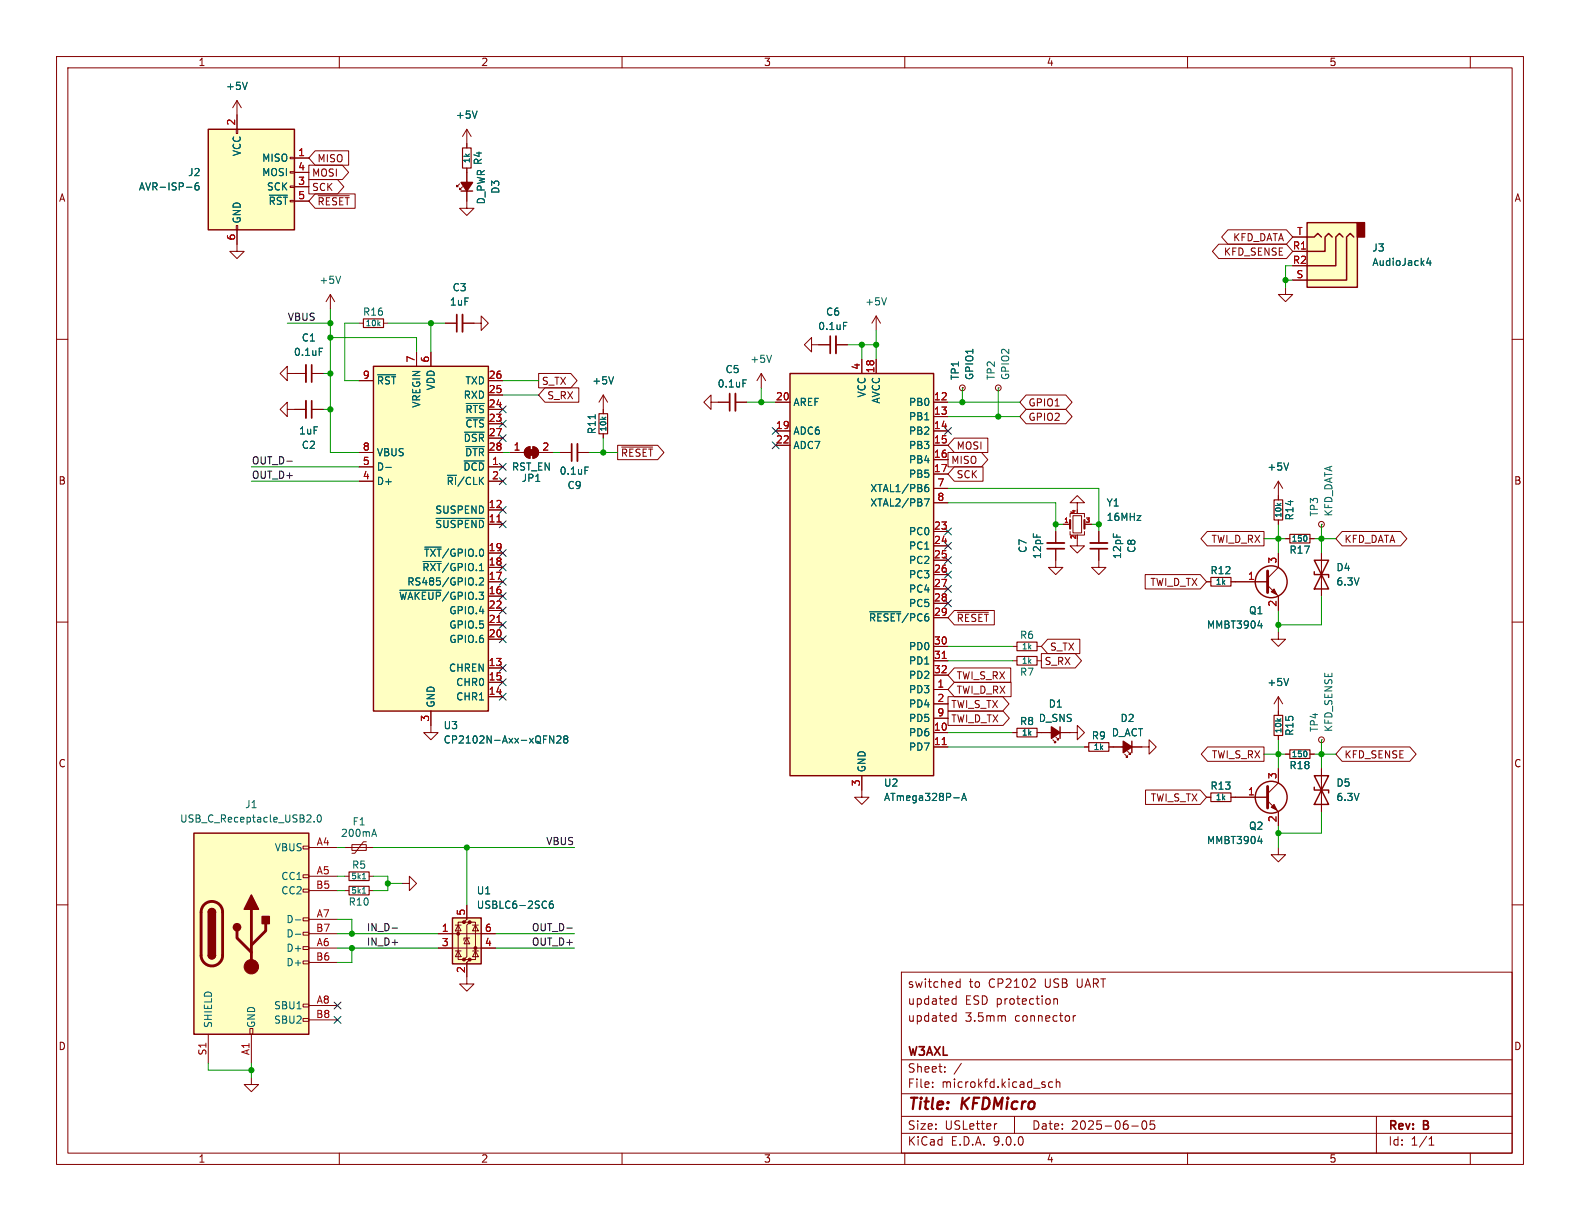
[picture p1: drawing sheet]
<svg xmlns="http://www.w3.org/2000/svg" width="279mm" height="216mm" viewBox="0 0 279 216" stroke-linecap="round" stroke-linejoin="round" font-family="sans-serif">
<g fill="none" stroke="#840000" stroke-width=".18">
<path d="M10 10h259.4v195.9h-259.4zM12 12h255.4v191.9h-255.4zM60 10v2M110 10v2M160 10v2M210 10v2M260 10v2M10 60h2M267.4 60h2M10 110h2M267.4 110h2M10 160h2"/>
<path d="M159.4 171.9h108v32h-108zM168.5 179.7h.6M168.5 177.5h.6M168.5 176.7h.6M169.1 176.1v1.5M169.1 179.1v1.5M169.1 174.3l.3 .3 .4-.1M169.8 173.1v1.5M169.8 173.7l-.4-.1-.3 .3M177.6 179.6l.2 .2v.8M182.1 174.6h1M183 173.2v.5"/>
<path d="M186.4 176.7l.2-.1 .3 .1 .1 .9M186.4 176.6v1M189.8 179.6v1M190.2 179.6l-.3 .1-.1 .2M267.4 160h2M44.4 190.5v1.3h1.3l-1.3 1.2-1.2-1.2h1.2M159.4 197.4h108M159.4 193.4h108M159.4 187.4h108M164.9 192.1v.2M164.9 191.4v.1M167.1 189.4v.2"/>
<path d="M167.1 188.7v.1M168.5 180.5h.6M170 188l-1.3 1.9M176.3 198.7l-.3 .1M179.4 197.4v3M184.8 191.9v.3M186.1 191.4l-.4-.1-.3 .3v.4l.2 .2h.5M186.8 191.4l.2-.1 .4 .1v.9M186.8 190.8v1.5M200.1 199.1h1.2M202.1 198.3l.2-.1a.81 .81 0 0 1 .6 .6 .81 .81 0 0 1-.3 .8l-.2 .1a.81 .81 0 0 1-.3-1.4zM204.1 198.2h-.7v.7l.2-.1h.5l.1 .2-.1 .5-.2 .2-.5-.2"/>
<path d="M243.4 197.4v6.5M60 203.9v2M110 203.9v2M159.4 200.4h108M160 203.9v2M210 203.9v2M252.7 202.5h.9M252.7 201.4l.4-.4v1.5M260 203.9v2"/>
</g>
<path d="M231.1 39.4h8.9v11.4h-8.9z" fill="#ffffc2"/>
<path d="M240 39.4h1.3v2.5h-1.3z" fill="#840000" stroke="#840000" stroke-width=".25"/>
<g fill="none" stroke="#840000" stroke-width=".25">
<path d="M231.1 39.4h8.9v11.4h-8.9zM231.1 41.9h1.3l.6-.6 .7 .6M235.6 41.9l-.7-.6-.6 .6v2.6h-3.2M237.5 41.9l-.6-.6-.7 .6v5.1h-5.1M239.4 41.9l-.6-.6-.7 .6v7.6h-7M232.4 99.1h2.5l-2.5 5h2.5zM232.4 101.1v.5h2.5v.5M232.4 137.2h2.5l-2.5 5h2.5zM232.4 139.2v.5h2.5v.5"/>
<circle cx="224.8" cy="102.9" r="2.82"/>
<circle cx="224.8" cy="141" r="2.82"/>
</g>
<g fill="none" stroke="#840000" stroke-width=".18">
<path d="M228.6 49.5h2.5M228.6 44.5h2.5M228.6 41.9h2.5M106.7 69.9l-.8 1.2M106.7 69.9l.7 1.2M106.7 69.9v3.3M106.7 76.7v.8M127 71.1h2M130 71.1h2.1M226.1 97.8v2.5l-1.9 1.9M227.3 95.3h.8M231.6 95.3h.8"/>
<path d="M233.7 97.8v7.6M213.4 102.9h.7M217.7 102.9h6.5M224.2 103.5l1.9 1.9v2.6M226.1 111.8v1.2h1.2l-1.2 1.3-1.3-1.3h1.3M179.1 129.5h.7M183.4 129.5h.7M201.9 132.1h1.3v-1.3l1.3 1.3-1.3 1.3v-1.3M226.1 123.2l-.8 1.3M226.1 123.2l.7 1.3M226.1 123.2v3.3M226.1 130v.8"/>
<path d="M226.1 135.9v2.5l-1.9 1.9M227.3 133.4h.8M231.6 133.4h.8M233.7 130.8h.1M233.7 135.9v7.6M61 157.5h.7M61 149.9h5M61 154.9h.7M62.2 149.4h2.6v1h-2.6zM64.8 148.8h-.5l-1.6 2.1h-.5M65.3 157.5h.7M65.3 154.9h.7"/>
<path d="M71.1 156.2h1.3v-1.3l1.3 1.3-1.3 1.3v-1.3M213.4 141h.7M217.7 141h6.5M224.2 141.6l1.9 1.9v2.6M226.1 149.9v1.2h1.2l-1.2 1.3-1.3-1.3h1.3"/>
<circle cx="233.7" cy="130.8" r=".51"/>
</g>
<g fill="none" stroke="#006464" stroke-width=".18">
<path d="M252.6 45.6l-.3 .9h.8M252.9 46.1v.8M105.3 73.3v.8M108.5 66.6l-.4 1.3M131.4 67.2h.6M231.1 94.9v.6M222.4 110.6h.8M223 110.2v.9M227.9 120l-.4 1.2M231.1 133v.6M64.1 157.9h.6M64.1 155.4h.6"/>
<path d="M65.9 147.5h.6M66.2 146.6l.4 1.3M222.4 148.7h.8M223 148.3v.9"/>
</g>
<path d="M129 69.6v3" fill="none" stroke="#840000" stroke-width=".3"/>
<path d="M130 69.6v3" fill="none" stroke="#840000" stroke-width=".33"/>
<path d="M105.9 73.2h1.5v3.5h-1.5zM228.1 94.5h3.5v1.5h-3.5zM214.1 102.1h3.6v1.5h-3.6zM179.8 128.8h3.6v1.5h-3.6zM225.3 126.5h1.5v3.5h-1.5zM228.1 132.6h3.5v1.5h-3.5zM61.7 156.7h3.6v1.5h-3.6zM61.7 154.2h3.6v1.5h-3.6zM214.1 140.2h3.6v1.5h-3.6z" fill="none" stroke="#840000" stroke-width=".2"/>
<path d="M224.2 101v3.8M224.2 139.1v3.8" fill="none" stroke="#840000" stroke-width=".51"/>
<g fill="#840000" stroke="#840000" stroke-width=".18">
<path d="M225.3 142.2l.5 1.1-1-.6z"/>
<path d="M224.8 104.6l.5-.5 .5 1.1z"/>
</g>
<path d="M80 162.3h5.1v8.1h-5.1z" fill="#ffffc2"/>
<g fill="#840000" stroke="#840000" stroke-width=".18">
<circle cx="81" cy="165.1" r=".25"/>
<circle cx="82" cy="163.1" r=".25"/>
<circle cx="82" cy="169.7" r=".25"/>
<circle cx="83.1" cy="163.1" r=".25"/>
<circle cx="83.1" cy="169.7" r=".25"/>
<circle cx="84.1" cy="167.6" r=".25"/>
</g>
<g fill="none" stroke="#840000" stroke-width=".18">
<path d="M184.1 129.5h5.1M186.2 130.8l.5 .5h-.3h.3v-.2M186.7 130.3l.5 .5h-.3h.3v-.2M77.5 165.1h10.1M77.5 167.6h10.1M80.5 168.1h1M80.5 163.6h1M81 163.6l.5 1h-1zM81 168.1l.5 1.1h-1zM82 163.1h-1v6.6h1M82.5 160v2.6l-.5 .5h1.1l-.6 .5v5.6l-.5 .5h1.1l-.6 .5v3.8h1.3l-1.3 1.3-1.2-1.3h1.2M82.5 165.9l.6 1h-1.1z"/>
<path d="M83.1 165.9h-1.1v.3M83.1 163.1h1v6.6h-1M83.6 168.1h1M83.6 163.6h1M84.1 163.6l.5 1h-1zM84.1 168.1l.5 1.1h-1z"/>
</g>
<path d="M187.5 128.5v2.1M80 162.3h5.1v8.1h-5.1z" fill="none" stroke="#840000" stroke-width=".25"/>
<path d="M97.7 159.3l-.3 .1a.86 .86 0 0 0 0 1.2l.4-.1 .1-.4-.3-.3h-.2l-.3 .3" fill="none" stroke="#006464" stroke-width=".18"/>
<path d="M185.9 128.5l1.6 1-1.6 1.1z" fill="#840000" stroke="#840000" stroke-width=".25"/>
<path d="M66 64.8h20.4v60.9h-20.4z" fill="#ffffc2"/>
<path d="M81.5 33.8h2.1M66 64.8h20.4v60.9h-20.4zM200.2 131.1v2" fill="none" stroke="#840000" stroke-width=".25"/>
<g fill="none" stroke="#840000" stroke-width=".18">
<path d="M81.3 32.5l-.5 .5v-.2v.2h.2M81.8 33l-.5 .5v-.2v.2h.2M82.5 30.5v5.1M63.5 67.3h2.5M73.7 62.2v2.6M76.2 62.2v2.6M86.4 67.3h2.5M86.4 69.9h2.5M86.4 72.4h2.5M86.4 74.9h2.5M86.4 77.5h2.5M93 79.3l.7-.3v2a1.02 1.02 0 0 1-.9-.6 1.02 1.02 0 0 1 .2-1.1z"/>
<path d="M94.2 79a1.02 1.02 0 0 1 1 1 1.02 1.02 0 0 1-1 1zM63.5 80h2.5M63.5 82.6h2.5M63.5 85.1h2.5M86.4 80h2.5M86.4 82.6h2.5M86.4 85.1h2.5M86.4 90.2h2.5M86.4 92.7h2.5M86.4 97.8h2.5M90.2 80h2.5M95.2 80h2.6"/>
<path d="M86.4 100.3h2.5M86.4 102.9h2.5M86.4 105.4h2.5M86.4 108h2.5M86.4 110.5h2.5M86.4 113h2.5M86.4 118.1h2.5M76.2 125.7v3.8h1.3l-1.3 1.3-1.3-1.3h1.3M86.4 120.7h2.5M86.4 123.2h2.5M189.2 129.5h1.3v-1.2l1.3 1.2-1.3 1.3v-1.3M191.8 132.1h.7"/>
<path d="M196.1 132.1h5.8M198.9 133.4l.5 .5h-.3h.3v-.3M199.4 132.8l.5 .6h-.3h.3v-.3"/>
</g>
<g fill="none" stroke="#006464" stroke-width=".18">
<path d="M66.8 66.3h3.2M82.1 76.4h3.5M82.4 79h3.2M82.4 71.3h3.2M82.4 73.9h3.2M68.2 82.6h1M74.8 99.3h3.2M75.1 96.7h2.9M77.1 91.7h8.5M82.1 81.5h3.5M70.7 104.4h7.3M84.2 103.3v.1"/>
<path d="M84.8 102.3l.5-.1 .2 .3-.8 .9h.8M97.2 130.1l.7 1.3v-1.3M98.5 130.2l.5-.1 .2 .4-.8 .9h.8M99.9 130.7l-.2-.3 .2-.3h.3l.2 .3-.2 .3M99.9 130.7l-.2 .2v.4l.2 .1 .4-.1 .1-.2v-.2l-.2-.2M99.9 130.7h.3"/>
</g>
<path d="M87.9 92.3h.7M87.9 110.1h.7" fill="none" stroke="#a90000" stroke-width=".18"/>
<g fill="#840000" stroke="#840000" stroke-width=".25">
<path d="M198.6 131.1l1.6 1-1.6 1z"/>
<path d="M81.5 32.3h2.1l-1.1 1.5z"/>
</g>
<g fill="#840000" stroke="#840000" stroke-width=".18">
<path d="M93.5 79.5h1v1h-1z"/>
<path d="M93 79.3l.7-.3v2a1.02 1.02 0 0 1-.9-.6 1.02 1.02 0 0 1 .2-1.1z"/>
<path d="M94.2 79a1.02 1.02 0 0 1 1 1 1.02 1.02 0 0 1-1 1z"/>
</g>
<path d="M192.5 131.3h3.6v1.5h-3.6z" fill="none" stroke="#840000" stroke-width=".2"/>
<path d="M139.7 66h25.4v71.2h-25.4z" fill="#ffffc2"/>
<path d="M139.7 66h25.4v71.2h-25.4z" fill="none" stroke="#840000" stroke-width=".25"/>
<g fill="none" stroke="#840000" stroke-width=".18">
<path d="M137.2 71.1h2.5M137.2 76.2h2.5M137.2 78.7h2.5M152.4 63.5v2.5M154.9 63.5v2.5M165.1 71.1h2.5M165.1 76.2h2.5M165.1 78.7h2.5M165.1 73.7h2.5M99.1 80h2M102.1 80h2M165.1 81.3h2.5"/>
<path d="M165.1 83.8h2.5M165.1 86.4h2.5M165.1 88.9h2.5M165.1 94h2.5M165.1 96.5h2.5M165.1 99.1h2.5M165.1 101.6h2.5M165.1 104.1h2.5M165.1 106.7h2.5M165.1 109.2h2.5M165.1 114.3h2.5M165.1 116.8h2.5"/>
<path d="M165.1 119.4h2.5M152.4 137.2v2.5M165.1 121.9h2.5M165.1 124.5h2.5M165.1 127h2.5M165.1 129.5h2.5M165.1 132.1h2.5"/>
</g>
<path d="M103.4 82.6h.6M163.5 88.2h.8l-.5 1.3M163.6 86.3l.4-.1 .2 .2-.1 .5h-.3l-.2-.1M164.1 85.7h-.3l-.2 .3M153.8 108.2h5.5M168.7 141.1h.9M170 141.5l.5-1.2 .4 1.2M170.2 141.2h.6" fill="none" stroke="#006464" stroke-width=".18"/>
<path d="M166.6 116.4h.7M166.6 131.7h.7" fill="none" stroke="#a90000" stroke-width=".18"/>
<path d="M101.1 78.5v3" fill="none" stroke="#840000" stroke-width=".3"/>
<path d="M102.1 78.5v3" fill="none" stroke="#840000" stroke-width=".33"/>
<path d="M34.3 147.3h20.3v35.6h-20.3z" fill="#ffffc2"/>
<g fill="none" stroke="#840000" stroke-width=".18">
<path d="M41.9 43.2v1.3h1.3l-1.3 1.2-1.3-1.2h1.3M58.4 52.1l-.7 1.2M58.4 52.1l.8 1.2M58.4 52.1v2.5M63.5 57.2h.8M67.8 57.2h.8M154.9 55.9l-.7 1.3M154.9 55.9l.8 1.3M154.9 55.9v2.5M50.8 66v-1.2l-1.3 1.2 1.3 1.3v-1.3h3.3M50.8 72.4v-1.3l-1.3 1.3 1.3 1.3v-1.3h3.3M55.1 66h2"/>
<path d="M55.1 72.4h2M144.8 61h2M147.8 61h2.1M170.2 68.6h.1M176.5 68.6h.1M186.7 97v3.3h1.3l-1.3 1.3-1.3-1.3h1.3M186.7 94v2M190.5 88.9h1.3l-1.3-1.3-1.3 1.3h1.3v1.3M190.5 95.3v1.2h1.3l-1.3 1.3-1.3-1.3h1.3M194.3 97v3.3h1.3l-1.3 1.3-1.3-1.3h1.3M194.3 94v2M179.1 114.3h.7"/>
<path d="M179.1 116.8h.7M183.4 114.3h.7M183.4 116.8h.7M152.4 139.7v1.3h1.3l-1.3 1.2-1.3-1.2h1.3M53.6 149.6h1v.5h-1zM53.6 154.7h1v.5h-1zM53.6 157.2h1v.5h-1zM54.6 149.9h5.1M54.6 154.9h5.1M54.6 157.5h5.1M53.6 162.3h1v.5h-1zM53.6 164.8h1v.6h-1z"/>
<path d="M53.6 167.4h1v.5h-1zM53.6 169.9h1v.5h-1zM53.6 177.5h1v.6h-1zM54.6 162.6h5.1M54.6 165.1h5.1M54.6 167.6h5.1M54.6 170.2h5.1M54.6 177.8h5.1M36.8 182.9v5.1M44.2 181.9h.5v1h-.5zM44.4 182.9v5.1M53.6 180.1h1v.5h-1z"/>
<path d="M54.6 180.3h5.1"/>
<circle cx="170.2" cy="68.6" r=".51"/>
<circle cx="176.5" cy="68.6" r=".51"/>
</g>
<path d="M34.3 147.3h20.3v35.6h-20.3zM36.8 161.3a.64 .64 0 0 1 .7-.6 .64 .64 0 0 1 .6 .6M36.8 168.9a.64 .64 0 0 0 .7 .6 .64 .64 0 0 0 .6-.6" fill="none" stroke="#840000" stroke-width=".25"/>
<path d="M36.1 160a1.91 1.91 0 0 1 2.1-.5 1.91 1.91 0 0 1 1.2 1.8v7.6a1.91 1.91 0 0 1-1.9 1.9 1.91 1.91 0 0 1-1.9-1.9v-7.8l.1-.6zM41.9 164.6v1.3l2.5 2.5M44.4 160.8v10.1M47 163.3v1.3l-2.6 2.5" fill="none" stroke="#840000" stroke-width=".51"/>
<g fill="#840000" stroke="#840000" stroke-width=".25">
<path d="M36.8 161.3h1.3v7.6h-1.3z"/>
<path d="M37 160.8a.64 .64 0 0 1 .7-.1 .64 .64 0 0 1 .4 .6h-1.3z"/>
<path d="M36.8 168.9h1.3a.64 .64 0 0 1-.6 .6 .64 .64 0 0 1-.7-.6z"/>
<path d="M44.4 158.2l1.3 2.6h-2.5z"/>
<path d="M46.4 162.1h1.2v1.2h-1.2z"/>
<circle cx="41.9" cy="164" r=".63"/>
</g>
<circle cx="44.4" cy="170.9" r="1.27" fill="#840000" stroke="#840000" stroke-width=".18"/>
<path d="M60.2 48.8l-.4 1.3M149.2 57h.6M156.8 52.6l-.5 1.3M56.5 61.6h.6M55.5 145.2v.2M56.2 144.2l.2-.1a.68 .68 0 0 1 .4 .6 .68 .68 0 0 1-.4 .7l-.2-.2-.1-.3zM52.2 162.7h1M52.2 165.2h1" fill="none" stroke="#006464" stroke-width=".18"/>
<path d="M146.8 59.4v3.1M55.1 64.5v3.1M55.1 70.9v3M185.2 97h3M192.8 97h3" fill="none" stroke="#840000" stroke-width=".3"/>
<path d="M147.8 59.4v3.1M54.1 64.5v3.1M54.1 70.9v3M185.2 96h3M192.8 96h3" fill="none" stroke="#840000" stroke-width=".33"/>
<path d="M64.3 56.4h3.5v1.5h-3.5zM179.8 113.5h3.6v1.6h-3.6zM179.8 116.1h3.6v1.5h-3.6z" fill="none" stroke="#840000" stroke-width=".2"/>
<path d="M36.8 22.9h15.3v17.7h-15.3z" fill="#ffffc2"/>
<g fill="none" stroke="#840000" stroke-width=".18">
<path d="M41.9 17.8v5.1M41.9 17.8l-.8 1.3M41.9 17.8l.8 1.3M41.8 22.9h.2v.7h-.2zM41.8 39.9h.2v.7h-.2zM51.3 27.8h.8v.3h-.8zM51.3 30.4h.8v.2h-.8zM51.3 32.9h.8v.2h-.8zM52.1 27.9h2.5M52.1 30.5h2.5M52.1 33h2.5M52.1 35.6h2.5"/>
<path d="M54.6 29.2h5.9l1.2 1.3-1.2 1.3h-5.9zM54.6 31.7h5.1l1.1 1.3-1.1 1.3h-5.1zM55.7 34.3h7.1v2.5h-7.1l-1.1-1.2zM55.7 26.7h6v2.5h-6l-1.1-1.3zM56.3 34.6h5.5M82.5 33.8v3h1.3l-1.3 1.3-1.2-1.3h1.2M82.5 22.9v3.3M82.5 29.7v2.6M82.5 22.9l-.7 1.2M82.5 22.9l.8 1.2M41.9 40.6v2.6M78.7 57.2h2.1"/>
<path d="M81.8 57.2h3.3v-1.3l1.3 1.3-1.3 1.2v-1.2M215.5 43.2h12l1.1 1.3-1.1 1.2h-12l-1.1-1.2zM217.1 40.6h10.4l1.1 1.3-1.1 1.3h-10.4l-1.1-1.3zM227.3 50.8v1.3h1.3l-1.3 1.2-1.2-1.2h1.2M228.6 49.5h2.5M228.6 44.5h2.5M228.6 41.9h2.5M52.1 66h2M52.1 72.4h2M55.1 66h2M55.1 72.4h2M63.5 67.3h2.5"/>
<path d="M73.7 62.2v2.6M76.2 62.2v2.6M86.4 72.4h2.5M86.4 67.3h2.5M86.4 69.9h2.5M86.4 74.9h2.5M86.4 77.5h2.5M95.2 66h5.7l1.1 1.3-1.1 1.3h-5.7zM96.4 68.6h6v2.5h-6l-1.2-1.2zM106.7 72.4v.8M106.7 76.7v.8M109.2 78.7h7.1l1.1 1.3-1.1 1.3h-7.1z"/>
<path d="M109.9 79.1h5.5M125.7 71.1v-1.2l-1.2 1.2 1.2 1.3v-1.3h3.3M130 71.1h2.1M134.6 66l-.7 1.3M134.6 66l.8 1.3M134.6 66v2.6M137.2 71.1h2.5M137.2 76.2h2.5M137.2 78.7h2.5M143.5 61v-1.3l-1.3 1.3 1.3 1.2v-1.2h3.3M147.8 61h2.1M152.4 63.5v2.5"/>
<path d="M154.9 63.5v2.5M165.1 71.1h2.5M165.1 76.2h2.5M165.1 78.7h2.5M165.1 73.7h2.5M168.8 77.5h5.9v2.5h-5.9l-1.2-1.3zM170.2 68.6h.1M181.5 69.8h7l1.1 1.3-1.1 1.3h-7l-1.2-1.3zM181.5 72.4h7l1.1 1.3-1.1 1.2h-7l-1.2-1.2zM63.5 80h2.5M63.5 82.6h2.5M63.5 85.1h2.5"/>
<path d="M86.4 92.7h2.5M86.4 80h2.5M86.4 82.6h2.5M86.4 85.1h2.5M86.4 90.2h2.5M86.4 97.8h2.5M90.2 80h2.5M95.2 80h2.6M99.1 80h2M102.1 80h2M165.1 81.3h2.5M165.1 83.8h2.5"/>
<path d="M165.1 86.4h2.5M165.1 88.9h2.5M165.1 94h2.5M165.1 96.5h2.5M165.1 99.1h2.5M167.6 80h6l1.1 1.3-1.1 1.3h-6zM168.8 82.5h5v2.6h-5l-1.2-1.3zM186.7 94v2M186.7 97v2.1M188 92.7h1.2M189.2 91.4v-.6h2.6v.6M189.2 94v.6h2.6v-.6"/>
<path d="M189.7 91.2h1.6v3h-1.6zM191.8 92.7h1.2M194.3 94v2M194.3 97v2.1M213.5 94h10v2.5h-10l-1.1-1.2zM226.1 85.1l-.8 1.3M226.1 85.1l.7 1.3M226.1 85.1v3.3M226.1 91.9v.8M226.1 97.8v2.5M227.3 95.3h.8M231.6 95.3h.8"/>
<path d="M233.7 92.7h.1M233.7 97.8v2.5M237.3 94h10.4l1.1 1.3-1.1 1.2h-10.4l-1.1-1.2zM86.4 100.3h2.5M86.4 102.9h2.5M86.4 105.4h2.5M86.4 108h2.5M86.4 110.5h2.5M86.4 113h2.5M86.4 118.1h2.5M165.1 101.6h2.5M165.1 104.1h2.5"/>
<path d="M165.1 106.7h2.5M165.1 109.2h2.5M165.1 114.3h2.5M165.1 116.8h2.5M165.1 119.4h2.5M168.8 118.1h9.9v2.6h-9.9l-1.2-1.3zM168.8 107.9h7v2.6h-7l-1.2-1.3zM169.3 108.3h5.5M184.1 115.6h6l1.2 1.2-1.2 1.3h-6zM185.3 113h5.6v2.6h-5.6l-1.2-1.3zM202.5 101.6h9.7l1.2 1.3-1.2 1.2h-9.7zM213.4 102.9h.7"/>
<path d="M217.7 102.9h6.5M226.1 105.4v2.6M233.7 102.9v2.5M76.2 125.7v2.6M86.4 120.7h2.5M86.4 123.2h2.5M152.4 137.2v2.5M165.1 129.5h2.5M165.1 132.1h2.5M165.1 121.9h2.5M165.1 124.5h2.5M165.1 127h2.5"/>
<path d="M167.6 125.7h9.8l1.1 1.3-1.1 1.3h-9.8zM167.6 123.2h9.7l1.1 1.3-1.1 1.2h-9.7zM168.8 120.6h10v2.6h-10l-1.2-1.3zM179.1 129.5h.7M183.4 129.5h2.5M187.5 129.5h1.7M191.8 132.1h.7M196.1 132.1h2.5M200.2 132.1h1.7M202.6 139.7h9.6l1.2 1.3-1.2 1.2h-9.6zM213.5 132.1h10v2.5h-10l-1.1-1.2zM226.1 125.7v.8"/>
<path d="M226.1 130v.8M226.1 135.9v2.5M227.3 133.4h.8M231.6 133.4h.8M233.7 135.9v2.5M237.3 132.1h12l1.1 1.3-1.1 1.2h-12l-1.1-1.2zM213.4 141h.7M217.7 141h6.5M226.1 143.5v2.6M233.7 141v2.5M77.5 165.1h2.5M77.5 167.6h2.5"/>
<path d="M82.5 160v2.6M82.5 170.2v2.5M85.1 165.1h2.5M85.1 167.6h2.5"/>
<circle cx="233.7" cy="92.7" r=".51"/>
</g>
<path d="M36.8 22.9h15.3v17.7h-15.3z" fill="none" stroke="#840000" stroke-width=".25"/>
<g fill="none" stroke="#006464" stroke-width=".18">
<path d="M43.7 14.5l-.4 1.3M84.4 19.6l-.5 1.3M33 33.1h.9M35.1 32.3l-.4 .1a.86 .86 0 0 0 0 1.2l.4-.1 .1-.4-.2-.3-.4 .1-.1 .2M47.6 34.5h3.2M149.2 57h.6M252.6 45.6l-.3 .9h.8M252.9 46.1v.8M56.5 61.6h.6M66.8 66.3h3.2M82.1 76.4h3.5M82.4 79h3.2"/>
<path d="M82.4 71.3h3.2M82.4 73.9h3.2M105.3 73.3v.8M108.5 66.6l-.4 1.3M131.4 67.2h.6M136.4 62.8l-.4 1.3M68.2 82.6h1M74.8 99.3h3.2M75.1 96.7h2.9M77.1 91.7h8.5M82.1 81.5h3.5M103.4 82.6h.6"/>
<path d="M163.5 88.2h.8l-.5 1.3M163.6 86.3l.4-.1 .2 .2-.1 .5h-.3l-.2-.1M164.1 85.7h-.3l-.2 .3M227.9 81.9l-.4 1.2M231.1 94.9v.6M70.7 104.4h7.3M84.2 103.3v.1M84.8 102.3l.5-.1 .2 .3-.8 .9h.8M153.8 108.2h5.5M222.4 110.6h.8M223 110.2v.9M227.9 120l-.4 1.2"/>
<path d="M97.2 130.1l.7 1.3v-1.3M98.5 130.2l.5-.1 .2 .4-.8 .9h.8M99.9 130.7l-.2-.3 .2-.3h.3l.2 .3-.2 .3M99.9 130.7l-.2 .2v.4l.2 .1 .4-.1 .1-.2v-.2l-.2-.2M99.9 130.7h.3M231.1 133v.6M97.7 159.3l-.3 .1a.86 .86 0 0 0 0 1.2l.4-.1 .1-.4-.3-.3h-.2l-.3 .3M168.7 141.1h.9M170 141.5l.5-1.2 .4 1.2M170.2 141.2h.6M222.4 148.7h.8M223 148.3v.9"/>
</g>
<path d="M81.8 26.2h1.5v3.5h-1.5zM225.3 88.4h1.5v3.5h-1.5z" fill="none" stroke="#840000" stroke-width=".2"/>
<path d="M80.8 55.6v3.1" fill="none" stroke="#840000" stroke-width=".3"/>
<path d="M81.8 55.6v3.1" fill="none" stroke="#840000" stroke-width=".33"/>
<path d="M189.2 91.9v1.6M191.8 91.9v1.6" fill="none" stroke="#840000" stroke-width=".38"/>
<path d="M50.7 81.6h1M69.3 164.1h1M100.2 164.1h1" fill="none" stroke="#0f0f0f" stroke-width=".18"/>
<g fill="none" stroke="#009600" stroke-width=".18">
<path d="M50.8 57.2h7.6M58.4 54.6v25.4h5.1M58.4 59.7h15.3v2.5M63.5 57.2h-2.5v10.1h2.5M68.6 57.2h10.1M76.2 57.2v5M154.9 58.4v5.1M227.3 49.5h1.3M228.6 47h-1.3v3.8M57.1 66h1.3M57.1 72.4h1.3M88.9 69.9h6.3"/>
<path d="M88.9 67.3h6.3M106.7 77.5v2.5M132.1 71.1h5.1M134.6 68.6v2.5M149.9 61h5M152.4 61v2.5M167.6 71.1h12.7M167.6 73.7h12.7M170.2 68.6v2.5M176.5 68.6v5.1M44.4 82.6h19.1M44.4 85.1h19.1"/>
<path d="M88.9 80h1.3M97.8 80h1.3M104.1 80h5.1M167.6 86.4h26.7v7.6M167.6 88.9h19.1v5.1M186.7 92.7h1.3M193 92.7h1.3M223.5 95.3h3.8M226.1 92.7v5.1M232.4 95.3h3.8M233.7 92.7v5.1M167.6 114.3h11.5"/>
<path d="M167.6 116.8h11.5M226.1 108v3.8M233.7 105.4v5.1h-7.6M167.6 129.5h11.5M167.6 132.1h24.2M223.5 133.4h3.8M226.1 130.8v5.1M232.4 133.4h3.8M233.7 130.8v5.1M59.7 157.5h1.3M59.7 154.9h1.3M59.7 149.9h1.3"/>
<path d="M66 154.9h2.6v2.6h-2.6M66 149.9h35.6M68.6 156.2h2.5M82.5 149.9v10.1M226.1 146.1v3.8M233.7 143.5v3.8h-7.6M59.7 162.6h2.5v2.5M59.7 165.1h17.8M59.7 167.6h17.8M62.2 167.6v2.6h-2.5M87.6 165.1h14M87.6 167.6h14"/>
<path d="M36.8 188v1.2h7.6M44.4 188v2.5"/>
</g>
<g fill="none" stroke="#000084" stroke-width=".18">
<path d="M88.3 71.8l1.2 1.2M88.3 74.3l1.2 1.2M88.3 76.9l1.2 1.2M89.5 71.8l-1.2 1.2M89.5 74.3l-1.2 1.2M89.5 76.9l-1.2 1.2M136.6 78.1l1.2 1.2M136.6 75.6l1.2 1.2M137.8 78.1l-1.2 1.2M137.8 75.6l-1.2 1.2M167 75.6l1.2 1.2M168.2 75.6l-1.2 1.2"/>
<path d="M88.3 99.7l1.2 1.2M88.3 81.9l1.2 1.3M88.3 84.5l1.2 1.2M88.3 89.6l1.2 1.2M88.3 97.2l1.2 1.2M88.3 92.1l1.2 1.2M89.5 99.7l-1.2 1.2M89.5 81.9l-1.2 1.3M89.5 84.5l-1.2 1.2M89.5 89.6l-1.2 1.2M89.5 97.2l-1.2 1.2M89.5 92.1l-1.2 1.2"/>
<path d="M167 95.9l1.2 1.2M167 98.5l1.2 1.2M167 93.4l1.2 1.2M168.2 95.9l-1.2 1.2M168.2 98.5l-1.2 1.2M168.2 93.4l-1.2 1.2M88.3 117.5l1.2 1.2M88.3 102.3l1.2 1.2M88.3 107.3l1.2 1.3M88.3 104.8l1.2 1.2M88.3 112.4l1.2 1.2M88.3 109.9l1.2 1.2"/>
<path d="M89.5 117.5l-1.2 1.2M89.5 102.3l-1.2 1.2M89.5 107.3l-1.2 1.3M89.5 104.8l-1.2 1.2M89.5 112.4l-1.2 1.2M89.5 109.9l-1.2 1.2M167 101l1.2 1.2M167 103.5l1.2 1.2M167 106.1l1.2 1.2M168.2 101l-1.2 1.2M168.2 103.5l-1.2 1.2M168.2 106.1l-1.2 1.2"/>
<path d="M88.3 120l1.2 1.3M88.3 122.6l1.2 1.2M89.5 120l-1.2 1.3M89.5 122.6l-1.2 1.2M59.1 177.2l1.2 1.2M59.1 179.7l1.2 1.2M60.3 177.2l-1.2 1.2M60.3 179.7l-1.2 1.2"/>
</g>
<path d="M87.9 92.3h.7M87.9 110.1h.7M166.6 116.4h.7M166.6 131.7h.7" fill="none" stroke="#a90000" stroke-width=".18"/>
<g fill="#009600" stroke="#009600" stroke-width=".18">
<circle cx="62.2" cy="165.1" r=".46"/>
<circle cx="62.2" cy="167.6" r=".46"/>
<circle cx="68.6" cy="156.2" r=".46"/>
<circle cx="44.4" cy="189.2" r=".46"/>
<circle cx="82.5" cy="149.9" r=".46"/>
<circle cx="58.4" cy="66" r=".46"/>
<circle cx="58.4" cy="72.4" r=".46"/>
<circle cx="58.4" cy="59.7" r=".46"/>
<circle cx="58.4" cy="57.2" r=".46"/>
<circle cx="134.6" cy="71.1" r=".46"/>
<circle cx="106.7" cy="80" r=".46"/>
<circle cx="76.2" cy="57.2" r=".46"/>
<circle cx="227.3" cy="49.5" r=".46"/>
<circle cx="226.1" cy="95.3" r=".46"/>
<circle cx="194.3" cy="92.7" r=".46"/>
<circle cx="226.1" cy="147.3" r=".46"/>
<circle cx="233.7" cy="133.4" r=".46"/>
<circle cx="226.1" cy="133.4" r=".46"/>
<circle cx="226.1" cy="110.5" r=".46"/>
<circle cx="233.7" cy="95.3" r=".46"/>
<circle cx="186.7" cy="92.7" r=".46"/>
<circle cx="170.2" cy="71.1" r=".46"/>
<circle cx="176.5" cy="73.7" r=".46"/>
<circle cx="154.9" cy="61" r=".46"/>
<circle cx="152.4" cy="61" r=".46"/>
</g>
<g font-size="2.8" fill="#840000">
<text x="160.4" y="196.8">Title:</text>
<text x="170.1" y="196.8">KFDMicro</text>
</g>
<g font-size="2.1" fill="#840000">
<text x="160.4" y="177.9">updated</text>
<text x="160.4" y="174.9">switched</text>
<text x="170.6" y="177.9">ESD protection</text>
<text x="171.3" y="174.9">to</text>
<text x="174.9" y="174.9">CP2102</text>
<text x="184.9" y="174.9">USB</text>
<text x="190.7" y="174.9">UART</text>
<text x="160.4" y="180.9">updated</text>
<text x="170.6" y="180.9">3.5mm</text>
<text x="179.5" y="180.9">connector</text>
<text x="160.4" y="189.9">Sheet:</text>
<text x="160.4" y="187.1">W3AXL</text>
<text x="160.4" y="192.6">File:</text>
<text x="166.5" y="192.6">microkfd.kicad_sch</text>
<text x="160.4" y="202.8">KiCad</text>
<text x="160.4" y="200">Size:</text>
<text x="167.1" y="200">USLetter</text>
<text x="168.1" y="202.8">E.D.A.</text>
<text x="175.7" y="202.8">9.0.0</text>
<text x="182.4" y="200">Date:</text>
<text x="189.4" y="200">2025-06-05</text>
<text x="245.4" y="200.2">Rev:</text>
<text x="245.4" y="202.8">Id:</text>
<text x="249.5" y="202.8">1/1</text>
<text x="251.8" y="200.2">B</text>
</g>
<g font-size="1.8" fill="#840000">
<text x="35" y="11.9">1</text>
<text x="85" y="11.9">2</text>
<text x="135" y="11.9">3</text>
<text x="185" y="11.9">4</text>
<text x="235" y="11.9">5</text>
<text x="56" y="28.9">MISO</text>
<text x="10.3" y="35.9">A</text>
<text x="55.1" y="31.4">MOSI</text>
<text x="55.1" y="34">SCK</text>
<text x="267.7" y="35.9">A</text>
<text x="56" y="36.5">~{RESET}</text>
<text x="216.3" y="45.4">KFD_SENSE</text>
<text x="218" y="42.9">KFD_DATA</text>
<text x="95.7" y="68.3">S_TX</text>
<text x="96.7" y="70.8">S_RX</text>
<text x="181.8" y="72.1">GPIO1</text>
<text x="181.8" y="74.6">GPIO2</text>
<text x="109.7" y="81">~{RESET}</text>
<text x="168.1" y="82.2">MISO</text>
<text x="169.1" y="79.7">MOSI</text>
<text x="10.3" y="85.9">B</text>
<text x="169.1" y="84.8">SCK</text>
<text x="267.7" y="85.9">B</text>
<text x="214.1" y="96.2">TWI_D_RX</text>
<text x="237.6" y="96.2">KFD_DATA</text>
<text x="203.3" y="103.8">TWI_D_TX</text>
<text x="169.1" y="110.2">~{RESET}</text>
<text x="184.6" y="117.8">S_RX</text>
<text x="185.6" y="115.3">S_TX</text>
<text x="168.1" y="125.4">TWI_S_TX</text>
<text x="169.1" y="120.3">TWI_S_RX</text>
<text x="169.1" y="122.9">TWI_D_RX</text>
<text x="168.1" y="128">TWI_D_TX</text>
<text x="10.3" y="135.9">C</text>
<text x="214.2" y="134.3">TWI_S_RX</text>
<text x="237.6" y="134.3">KFD_SENSE</text>
<text x="267.7" y="135.9">C</text>
<text x="203.4" y="141.9">TWI_S_TX</text>
<text x="10.3" y="185.9">D</text>
<text x="267.7" y="185.9">D</text>
<text x="35" y="205.8">1</text>
<text x="85" y="205.8">2</text>
<text x="135" y="205.8">3</text>
<text x="185" y="205.8">4</text>
<text x="235" y="205.8">5</text>
</g>
<g font-size="1.8" fill="#006464">
<text x="39.9" y="16.1">+5V</text>
<text x="80.5" y="21.2">+5V</text>
<text x="42.8" y="27.7" transform="rotate(-90 42.8 27.7)">VCC</text>
<text x="46.3" y="28.8">MISO</text>
<text x="85.4" y="29.3" transform="rotate(-90 85.4 29.3)">R4</text>
<text x="24.5" y="33.9">AVR-ISP-6</text>
<text x="33.2" y="31.3">J2</text>
<text x="46.3" y="31.3">MOSI</text>
<text x="47.1" y="33.9">SCK</text>
<text x="88.5" y="34.4" transform="rotate(-90 88.5 34.4)">D3</text>
<text x="42.8" y="39.6" transform="rotate(-90 42.8 39.6)">GND</text>
<text x="47.4" y="36.4">~{RST}</text>
<text x="86" y="36.2" transform="rotate(-90 86 36.2)">D_PWR</text>
<text x="242.6" y="44.7">J3</text>
<text x="242.6" y="47.2">AudioJack4</text>
<text x="56.4" y="50.4">+5V</text>
<text x="79.9" y="51.7">C3</text>
<text x="64.1" y="56">R16</text>
<text x="79.5" y="54.2">1uF</text>
<text x="144.6" y="58.6">0.1uF</text>
<text x="146" y="56">C6</text>
<text x="152.9" y="54.2">+5V</text>
<text x="51.9" y="63.1">0.1uF</text>
<text x="53.3" y="60.6">C1</text>
<text x="132.6" y="64.4">+5V</text>
<text x="66.5" y="68.2">~{RST}</text>
<text x="77.1" y="69.1" transform="rotate(-90 77.1 69.1)">VDD</text>
<text x="81.9" y="70.7">RXD</text>
<text x="82.2" y="68.2">TXD</text>
<text x="104.6" y="68.2">+5V</text>
<text x="126.8" y="68.7">0.1uF</text>
<text x="128.2" y="66.2">C5</text>
<text x="140.2" y="72">AREF</text>
<text x="153.3" y="70.4" transform="rotate(-90 153.3 70.4)">VCC</text>
<text x="155.8" y="71.5" transform="rotate(-90 155.8 71.5)">AVCC</text>
<text x="160.6" y="72">PB0</text>
<text x="169.8" y="67.3" transform="rotate(-90 169.8 67.3)">TP1</text>
<text x="172.3" y="67.3" transform="rotate(-90 172.3 67.3)">GPIO1</text>
<text x="176.1" y="67.3" transform="rotate(-90 176.1 67.3)">TP2</text>
<text x="178.7" y="67.3" transform="rotate(-90 178.7 67.3)">GPIO2</text>
<text x="52.8" y="77">1uF</text>
<text x="74.5" y="72.2" transform="rotate(-90 74.5 72.2)">VREGIN</text>
<text x="82.2" y="73.3">~{RTS}</text>
<text x="82.2" y="75.8">~{CTS}</text>
<text x="105.5" y="76.9" transform="rotate(-90 105.5 76.9)">R11</text>
<text x="140.2" y="77.1">ADC6</text>
<text x="160.6" y="74.5">PB1</text>
<text x="160.6" y="77.1">PB2</text>
<text x="53.3" y="79.6">C2</text>
<text x="66.5" y="80.9">VBUS</text>
<text x="66.5" y="83.4">D-</text>
<text x="81.8" y="83.4">~{DCD}</text>
<text x="81.9" y="78.3">~{DSR}</text>
<text x="82.1" y="80.9">~{DTR}</text>
<text x="90.4" y="83.4">RST_EN</text>
<text x="140.2" y="79.6">ADC7</text>
<text x="160.6" y="79.6">PB3</text>
<text x="160.6" y="82.1">PB4</text>
<text x="224" y="83.4">+5V</text>
<text x="66.5" y="86">D+</text>
<text x="78.9" y="86">~{RI}/CLK</text>
<text x="92.2" y="85.4">JP1</text>
<text x="98.9" y="84.1">0.1uF</text>
<text x="100.3" y="86.7">C9</text>
<text x="153.8" y="87.2">XTAL1/PB6</text>
<text x="153.8" y="89.8">XTAL2/PB7</text>
<text x="160.6" y="84.7">PB5</text>
<text x="195.6" y="89.8">Y1</text>
<text x="76.9" y="91">SUSPEND</text>
<text x="76.9" y="93.6">~{SUSPEND}</text>
<text x="160.6" y="94.8">PC0</text>
<text x="195.6" y="92.3">16MHz</text>
<text x="228.9" y="92.1" transform="rotate(-90 228.9 92.1)">R14</text>
<text x="233.3" y="91.4" transform="rotate(-90 233.3 91.4)">TP3</text>
<text x="235.8" y="91.4" transform="rotate(-90 235.8 91.4)">KFD_DATA</text>
<text x="74.6" y="101.2">~{RXT}/GPIO.1</text>
<text x="74.9" y="98.7">~{TXT}/GPIO.0</text>
<text x="160.6" y="97.4">PC1</text>
<text x="160.6" y="99.9">PC2</text>
<text x="181.7" y="97.9" transform="rotate(-90 181.7 97.9)">C7</text>
<text x="184.3" y="98.9" transform="rotate(-90 184.3 98.9)">12pF</text>
<text x="198.4" y="98.9" transform="rotate(-90 198.4 98.9)">12pF</text>
<text x="201" y="97.9" transform="rotate(-90 201 97.9)">C8</text>
<text x="214" y="101.7">R12</text>
<text x="227.9" y="98.1">R17</text>
<text x="236.2" y="101.2">D4</text>
<text x="70.5" y="106.3">~{WAKEUP}/GPIO.3</text>
<text x="71.9" y="103.7">RS485/GPIO.2</text>
<text x="160.6" y="102.5">PC3</text>
<text x="160.6" y="105">PC4</text>
<text x="160.6" y="107.5">PC5</text>
<text x="236.2" y="103.7">6.3V</text>
<text x="79.4" y="108.8">GPIO.4</text>
<text x="79.4" y="111.4">GPIO.5</text>
<text x="79.4" y="113.9">GPIO.6</text>
<text x="153.6" y="110.1">~{RESET}/PC6</text>
<text x="180.3" y="113.2">R6</text>
<text x="213.3" y="111.4">MMBT3904</text>
<text x="220.8" y="108.8">Q1</text>
<text x="79.3" y="119">CHREN</text>
<text x="160.6" y="115.2">PD0</text>
<text x="160.6" y="117.7">PD1</text>
<text x="180.3" y="119.7">R7</text>
<text x="77.1" y="125.2" transform="rotate(-90 77.1 125.2)">GND</text>
<text x="80.6" y="121.5">CHR0</text>
<text x="80.6" y="124.1">CHR1</text>
<text x="160.6" y="120.2">PD2</text>
<text x="160.6" y="122.8">PD3</text>
<text x="160.6" y="125.3">PD4</text>
<text x="185.3" y="125.3">D1</text>
<text x="224" y="121.5">+5V</text>
<text x="78.4" y="129.1">U3</text>
<text x="78.4" y="131.7">CP2102N-Axx-xQFN28</text>
<text x="160.6" y="127.9">PD5</text>
<text x="160.6" y="130.4">PD6</text>
<text x="180.3" y="128.4">R8</text>
<text x="183.6" y="127.9">D_SNS</text>
<text x="193" y="130.9">R9</text>
<text x="196.5" y="130.4">D_ACT</text>
<text x="198" y="127.9">D2</text>
<text x="228.9" y="130.2" transform="rotate(-90 228.9 130.2)">R15</text>
<text x="233.3" y="129.5" transform="rotate(-90 233.3 129.5)">TP4</text>
<text x="235.8" y="129.5" transform="rotate(-90 235.8 129.5)">KFD_SENSE</text>
<text x="153.3" y="136.7" transform="rotate(-90 153.3 136.7)">GND</text>
<text x="160.6" y="132.9">PD7</text>
<text x="227.9" y="136.2">R18</text>
<text x="43.3" y="143.1">J1</text>
<text x="156.2" y="139.3">U2</text>
<text x="156.2" y="141.8">ATmega328P-A</text>
<text x="214" y="139.8">R13</text>
<text x="236.2" y="139.3">D5</text>
<text x="236.2" y="141.8">6.3V</text>
<text x="31.7" y="145.6">USB_C_Receptacle_USB2.0</text>
<text x="60.2" y="148.2">200mA</text>
<text x="62.2" y="146.2">F1</text>
<text x="213.3" y="149.5">MMBT3904</text>
<text x="220.8" y="146.9">Q2</text>
<text x="48.5" y="150.7">VBUS</text>
<text x="49.6" y="155.8">CC1</text>
<text x="62.2" y="153.8">R5</text>
<text x="49.6" y="158.3">CC2</text>
<text x="61.6" y="160.3">R10</text>
<text x="84.2" y="160.9">USBLC6-2SC6</text>
<text x="84.2" y="158.3">U1</text>
<text x="50.5" y="163.4">D-</text>
<text x="50.5" y="166">D-</text>
<text x="50.5" y="168.5">D+</text>
<text x="50.5" y="171">D+</text>
<text x="48.4" y="178.7">SBU1</text>
<text x="37.7" y="181.9" transform="rotate(-90 37.7 181.9)">SHIELD</text>
<text x="45.3" y="181.9" transform="rotate(-90 45.3 181.9)">GND</text>
<text x="48.4" y="181.2">SBU2</text>
</g>
<g font-size="1.8" fill="#a90000">
<text x="41.7" y="22.3" transform="rotate(-90 41.7 22.3)">2</text>
<text x="52.6" y="27.7">1</text>
<text x="52.6" y="30.2">4</text>
<text x="52.6" y="32.8">3</text>
<text x="52.6" y="35.3">5</text>
<text x="229.3" y="41.7">T</text>
<text x="41.7" y="42.6" transform="rotate(-90 41.7 42.6)">6</text>
<text x="228.5" y="46.7">R2</text>
<text x="228.5" y="44.2">R1</text>
<text x="229.2" y="49.3">S</text>
<text x="73.4" y="64.2" transform="rotate(-90 73.4 64.2)">7</text>
<text x="75.9" y="64.2" transform="rotate(-90 75.9 64.2)">6</text>
<text x="152.1" y="65.5" transform="rotate(-90 152.1 65.5)">4</text>
<text x="64.1" y="67.1">9</text>
<text x="86.3" y="67.1">26</text>
<text x="86.3" y="69.6">25</text>
<text x="137.1" y="70.9">20</text>
<text x="154.7" y="66.1" transform="rotate(-90 154.7 66.1)">18</text>
<text x="165.1" y="70.9">12</text>
<text x="86.3" y="72.1">24</text>
<text x="86.3" y="74.7">23</text>
<text x="86.3" y="77.2">27</text>
<text x="137.1" y="75.9">19</text>
<text x="165.1" y="73.4">13</text>
<text x="165.1" y="75.9">14</text>
<text x="64.1" y="79.8">8</text>
<text x="64.1" y="82.3">5</text>
<text x="86.3" y="79.8">28</text>
<text x="86.9" y="82.3">1</text>
<text x="90.7" y="79.8">1</text>
<text x="95.8" y="79.8">2</text>
<text x="137.1" y="78.5">22</text>
<text x="165.1" y="78.5">15</text>
<text x="165.1" y="81">16</text>
<text x="165.1" y="83.6">17</text>
<text x="64.1" y="84.8">4</text>
<text x="86.3" y="89.9">12</text>
<text x="86.9" y="84.8">2</text>
<text x="165.7" y="86.1">7</text>
<text x="165.7" y="88.6">8</text>
<text x="86.3" y="92.5">11</text>
<text x="165.1" y="93.7">23</text>
<text x="86.3" y="97.5">19</text>
<text x="86.3" y="100.1">18</text>
<text x="165.1" y="96.3">24</text>
<text x="165.1" y="98.8">25</text>
<text x="165.1" y="101.3">26</text>
<text x="225.8" y="99.8" transform="rotate(-90 225.8 99.8)">3</text>
<text x="86.3" y="102.6">17</text>
<text x="86.3" y="105.2">16</text>
<text x="86.3" y="107.7">22</text>
<text x="165.1" y="103.9">27</text>
<text x="165.1" y="106.4">28</text>
<text x="220.6" y="102.6">1</text>
<text x="225.8" y="107.4" transform="rotate(-90 225.8 107.4)">2</text>
<text x="86.3" y="110.2">21</text>
<text x="86.3" y="112.8">20</text>
<text x="165.1" y="109">29</text>
<text x="86.3" y="117.9">13</text>
<text x="165.1" y="114">30</text>
<text x="165.1" y="116.6">31</text>
<text x="165.1" y="119.1">32</text>
<text x="86.3" y="120.4">15</text>
<text x="86.3" y="122.9">14</text>
<text x="165.7" y="121.7">1</text>
<text x="165.7" y="124.2">2</text>
<text x="75.9" y="127.7" transform="rotate(-90 75.9 127.7)">3</text>
<text x="165.1" y="129.3">10</text>
<text x="165.1" y="131.8">11</text>
<text x="165.7" y="126.7">9</text>
<text x="225.8" y="137.9" transform="rotate(-90 225.8 137.9)">3</text>
<text x="152.1" y="139.1" transform="rotate(-90 152.1 139.1)">3</text>
<text x="220.6" y="140.7">1</text>
<text x="55.9" y="149.6">A4</text>
<text x="225.8" y="145.5" transform="rotate(-90 225.8 145.5)">2</text>
<text x="55.9" y="154.7">A5</text>
<text x="55.8" y="157.2">B5</text>
<text x="82.3" y="162" transform="rotate(-90 82.3 162)">5</text>
<text x="55.8" y="164.8">B7</text>
<text x="55.9" y="162.3">A7</text>
<text x="55.9" y="167.4">A6</text>
<text x="78" y="164.8">1</text>
<text x="78" y="167.4">3</text>
<text x="85.7" y="164.8">6</text>
<text x="85.7" y="167.4">4</text>
<text x="55.8" y="169.9">B6</text>
<text x="82.3" y="172.2" transform="rotate(-90 82.3 172.2)">2</text>
<text x="55.9" y="177.5">A8</text>
<text x="55.8" y="180.1">B8</text>
<text x="36.6" y="186.7" transform="rotate(-90 36.6 186.7)">S1</text>
<text x="44.2" y="186.7" transform="rotate(-90 44.2 186.7)">A1</text>
</g>
<g font-size="1.8" fill="#0f0f0f">
<text x="50.8" y="56.8">VBUS</text>
<text x="44.4" y="82.2">OUT_D-</text>
<text x="44.4" y="84.7">OUT_D+</text>
<text x="96.5" y="149.5">VBUS</text>
<text x="64.8" y="167.3">IN_D+</text>
<text x="64.8" y="164.8">IN_D-</text>
<text x="94" y="164.8">OUT_D-</text>
<text x="94" y="167.3">OUT_D+</text>
</g>
<g font-size="1.4" fill="#006464">
<text x="83.3" y="28.9" transform="rotate(-90 83.3 28.9)">1k</text>
<text x="64.6" y="57.9">10k</text>
<text x="107.4" y="76.4" transform="rotate(-90 107.4 76.4)">10k</text>
<text x="226.8" y="91.7" transform="rotate(-90 226.8 91.7)">10k</text>
<text x="228.3" y="96">150</text>
<text x="214.9" y="103.6">1k</text>
<text x="180.6" y="115">1k</text>
<text x="180.6" y="117.6">1k</text>
<text x="180.6" y="130.3">1k</text>
<text x="226.8" y="129.8" transform="rotate(-90 226.8 129.8)">10k</text>
<text x="193.3" y="132.8">1k</text>
<text x="228.3" y="134.1">150</text>
<text x="214.9" y="141.7">1k</text>
<text x="62" y="155.7">5k1</text>
<text x="62" y="158.2">5k1</text>
</g>
<g font-size="1.1" fill="#a90000">
<text x="188.1" y="92.5">1</text>
<text x="190.2" y="95.4" transform="rotate(-90 190.2 95.4)">2</text>
<text x="190.2" y="91" transform="rotate(-90 190.2 91)">4</text>
<text x="191.9" y="92.5">3</text>
</g>
</svg>
